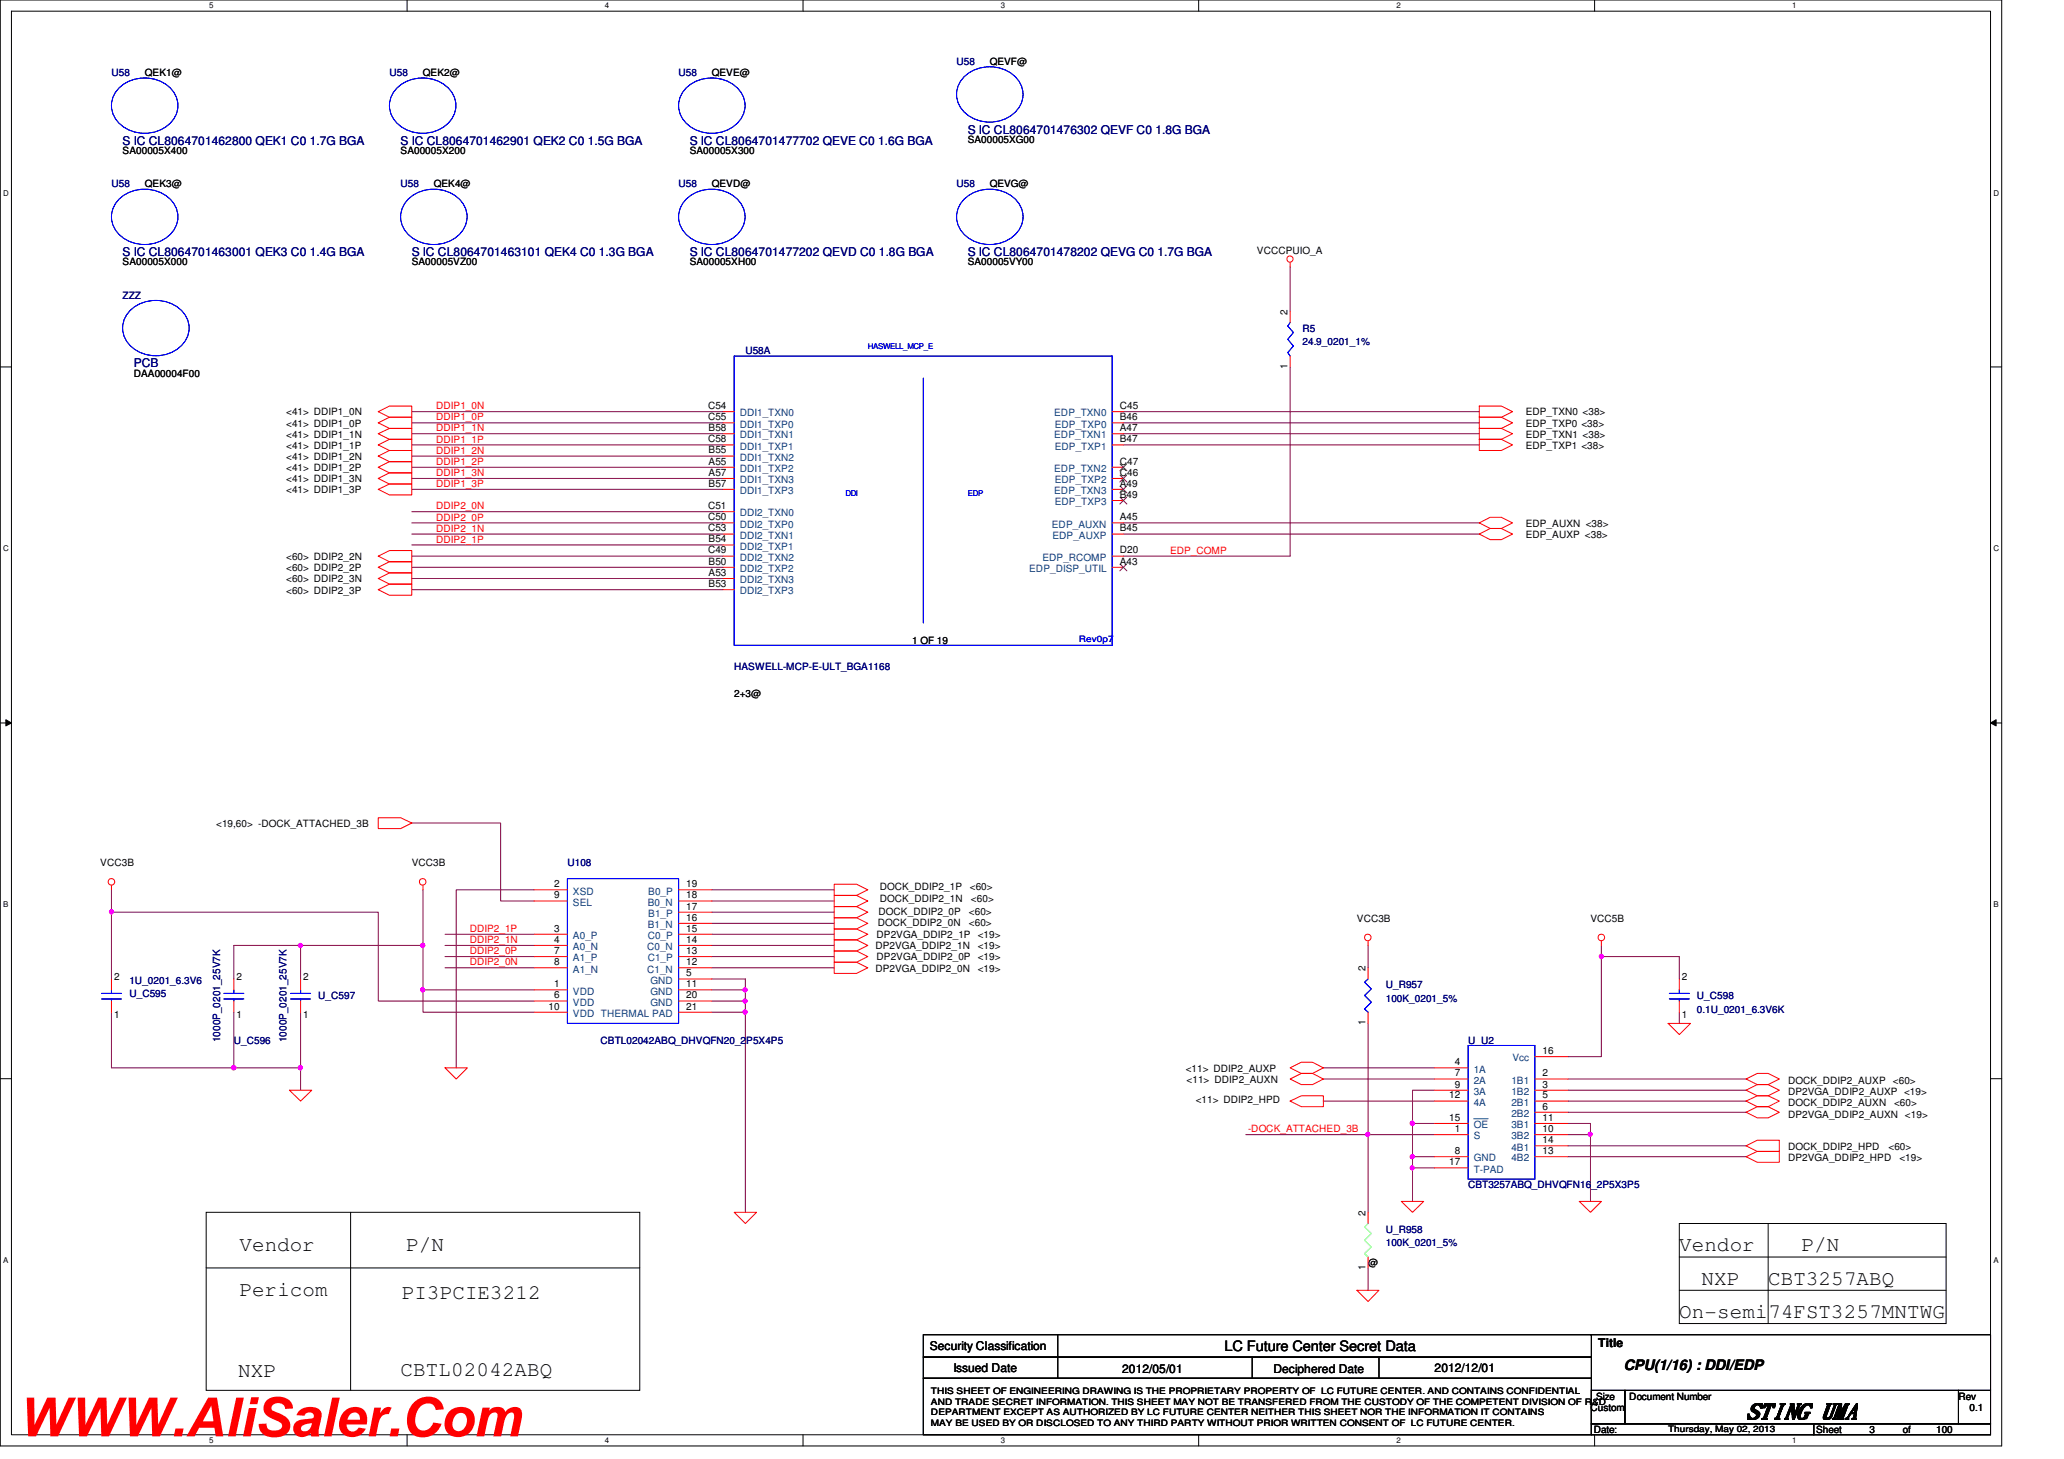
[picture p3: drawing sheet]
<svg xmlns="http://www.w3.org/2000/svg" width="297mm" height="210mm" viewBox="0 0 297 210" stroke-linecap="round" stroke-linejoin="round" font-family="sans-serif">
<path d="M0 0h288.1v208h-288.1zM1.6 1.6h284.9v204.8h-284.9z" fill="none" stroke="#000" stroke-width=".14"/>
<g fill="#fff">
<path d="M30.1 .2h.6v1.2h-.6z"/>
<path d="M30.1 206.6h.6v1.2h-.6z"/>
</g>
<path d="M58.6 0v1.6M58.6 206.4v1.6" fill="none" stroke="#000" stroke-width=".14"/>
<g fill="#fff">
<path d="M87 .2h.6v1.2h-.6z"/>
<path d="M87 206.6h.6v1.2h-.6z"/>
</g>
<path d="M115.6 0v1.6M115.6 206.4v1.6" fill="none" stroke="#000" stroke-width=".14"/>
<g fill="#fff">
<path d="M144 .2h.6v1.2h-.6z"/>
<path d="M144 206.6h.6v1.2h-.6z"/>
</g>
<path d="M172.5 0v1.6M172.5 206.4v1.6" fill="none" stroke="#000" stroke-width=".14"/>
<g fill="#fff">
<path d="M201 .2h.5v1.2h-.5z"/>
<path d="M201 206.6h.5v1.2h-.5z"/>
</g>
<path d="M229.5 0v1.6M229.5 206.4v1.6" fill="none" stroke="#000" stroke-width=".14"/>
<g fill="#fff">
<path d="M257.9 .2h.6v1.2h-.6z"/>
<path d="M257.9 206.6h.6v1.2h-.6z"/>
<path d="M.5 27.2h.7v1.2h-.7z"/>
<path d="M286.9 27.2h.8v1.2h-.8z"/>
<path d="M.5 78.4h.7v1.1h-.7z"/>
<path d="M286.9 78.4h.8v1.1h-.8z"/>
</g>
<path d="M0 52.8h1.6M286.5 52.8h1.6" fill="none" stroke="#000" stroke-width=".14"/>
<g fill="#fff">
<path d="M.5 129.6h.7v1.2h-.7z"/>
<path d="M286.9 129.6h.7v1.2h-.7z"/>
</g>
<path d="M0 104h1.6M.8 103.5l.8 .5-.8 .4zM286.5 104h1.6M286.5 104l.8-.5v.9z" fill="none" stroke="#000" stroke-width=".14"/>
<path d="M.8 103.5l.8 .5-.8 .4zM286.5 104l.8-.5v.9z" fill="#000"/>
<g fill="#fff">
<path d="M.5 180.8h.7v1.1h-.7z"/>
<path d="M286.9 180.8h.7v1.1h-.7z"/>
</g>
<path d="M0 155.2h1.6M286.5 155.2h1.6M29.7 174.4h62.4v25.6h-62.4zM50.5 174.4v25.6M241.7 176h38.4v14.4h-38.4zM254.5 176v14.4M29.7 182.4h62.4M241.7 180.8h38.4M241.7 185.6h38.4" fill="none" stroke="#000" stroke-width=".14"/>
<g fill="none" stroke="#800040" stroke-width=".14">
<path d="M185.7 38.4v6.4M59.3 59.2h44.8M161.7 59.2h51.2M185.7 52.8v27.2h-24M59.3 62.4h44.8M59.3 60.8h44.8M59.3 68.8h44.8M59.3 67.2h44.8M59.3 65.6h44.8M59.3 64h44.8M59.3 70.4h44.8M59.3 75.2h44.8"/>
<path d="M59.3 76.8h44.8M59.3 73.6h44.8M59.3 78.4h44.8M161.7 75.2h51.2M161.7 76.8h51.2M161.7 60.8h51.2M161.7 62.4h51.2M161.7 64h51.2M64 137.6h12.9M64 136h12.9M64 139.2h12.9M64 134.4h12.9"/>
<path d="M102.4 140.8h4.9M107.3 145.6v28.8"/>
</g>
<circle cx="107.2" cy="145.6" r=".31" fill="#f0f"/>
<circle cx="107.2" cy="145.6" r=".31" fill="none" stroke="#f0f" stroke-width=".14"/>
<path d="M16 131.2v9.6M33.7 136v4.8M60.9 136h-17.6v4.8" fill="none" stroke="#800040" stroke-width=".14"/>
<circle cx="60.8" cy="136" r=".3" fill="#f0f"/>
<circle cx="60.8" cy="136" r=".3" fill="none" stroke="#f0f" stroke-width=".14"/>
<circle cx="43.2" cy="136" r=".3" fill="#f0f"/>
<circle cx="43.2" cy="136" r=".3" fill="none" stroke="#f0f" stroke-width=".14"/>
<path d="M33.7 145.6v8h9.6v3.2" fill="none" stroke="#800040" stroke-width=".14"/>
<circle cx="43.2" cy="153.6" r=".31" fill="#f0f"/>
<circle cx="43.2" cy="153.6" r=".31" fill="none" stroke="#f0f" stroke-width=".14"/>
<circle cx="33.6" cy="153.6" r=".32" fill="#f0f"/>
<circle cx="33.6" cy="153.6" r=".32" fill="none" stroke="#f0f" stroke-width=".14"/>
<path d="M59.3 83.2h44.8M59.3 81.6h44.8M59.3 80h44.8M59.3 84.8h44.8M60.9 136v6.4M16 145.6v8" fill="none" stroke="#800040" stroke-width=".14"/>
<circle cx="60.8" cy="136" r=".3" fill="#f0f"/>
<circle cx="60.8" cy="136" r=".3" fill="none" stroke="#f0f" stroke-width=".14"/>
<path d="M76.9 142.4h-16v3.2h16" fill="none" stroke="#800040" stroke-width=".14"/>
<circle cx="60.8" cy="142.4" r=".3" fill="#f0f"/>
<circle cx="60.8" cy="142.4" r=".3" fill="none" stroke="#f0f" stroke-width=".14"/>
<path d="M60.9 128v8M230.5 137.6v14.4h-4.8M225.7 155.2h25.6M225.7 158.4h25.6M225.7 156.8h25.6M225.7 164.8h25.6M225.7 166.4h25.6M225.7 160h25.6" fill="none" stroke="#800040" stroke-width=".14"/>
<circle cx="230.4" cy="137.6" r=".31" fill="#f0f"/>
<circle cx="230.4" cy="137.6" r=".31" fill="none" stroke="#f0f" stroke-width=".14"/>
<path d="M230.5 136v1.6h11.2v3.2M190.5 153.6h16M190.5 155.2h16M190.5 158.4h16M196.9 147.2v16h9.6M241.7 145.6v1.6" fill="none" stroke="#800040" stroke-width=".14"/>
<circle cx="196.8" cy="163.2" r=".3" fill="#f0f"/>
<circle cx="196.8" cy="163.2" r=".3" fill="none" stroke="#f0f" stroke-width=".14"/>
<path d="M196.9 136v3.2M179.3 163.2h17.6v11.2M206.5 161.6h-3.2v4.8M196.9 182.4v3.2" fill="none" stroke="#800040" stroke-width=".14"/>
<circle cx="203.2" cy="166.4" r=".3" fill="#f0f"/>
<circle cx="203.2" cy="166.4" r=".3" fill="none" stroke="#f0f" stroke-width=".14"/>
<path d="M206.5 168h-3.2v4.8" fill="none" stroke="#800040" stroke-width=".14"/>
<circle cx="203.2" cy="168" r=".3" fill="#f0f"/>
<circle cx="203.2" cy="168" r=".3" fill="none" stroke="#f0f" stroke-width=".14"/>
<path d="M16 131.2h38.4v12.8h22.5M102.4 144h4.9M102.4 145.6h4.9M107.3 140.8v1.6h-4.9M206.5 166.4h-3.2v1.6" fill="none" stroke="#800040" stroke-width=".14"/>
<circle cx="16" cy="131.2" r=".3" fill="#f0f"/>
<circle cx="16" cy="131.2" r=".3" fill="none" stroke="#f0f" stroke-width=".14"/>
<path d="M16 128v3.2M102.4 139.2h17.7M102.4 137.6h17.7M102.4 136h17.7M102.4 134.4h17.7M102.4 132.8h17.7M102.4 131.2h17.7M102.4 129.6h17.7M102.4 128h17.7M107.3 144v1.6" fill="none" stroke="#800040" stroke-width=".14"/>
<circle cx="107.2" cy="144" r=".3" fill="#f0f"/>
<circle cx="107.2" cy="144" r=".3" fill="none" stroke="#f0f" stroke-width=".14"/>
<path d="M107.3 142.4v1.6" fill="none" stroke="#800040" stroke-width=".14"/>
<circle cx="107.2" cy="142.4" r=".3" fill="#f0f"/>
<circle cx="107.2" cy="142.4" r=".3" fill="none" stroke="#f0f" stroke-width=".14"/>
<path d="M59.3 118.4h12.7v11.2h4.9M33.7 136h9.6M76.9 128h-11.2v25.6M16 153.6h17.7M43.3 145.6v8M206.5 156.8h-3.2v4.8" fill="none" stroke="#800040" stroke-width=".14"/>
<circle cx="203.2" cy="161.6" r=".31" fill="#f0f"/>
<circle cx="203.2" cy="161.6" r=".31" fill="none" stroke="#f0f" stroke-width=".14"/>
<path d="M225.7 161.6h3.2v1.6" fill="none" stroke="#800040" stroke-width=".14"/>
<circle cx="228.9" cy="163.2" r=".3" fill="#f0f"/>
<circle cx="228.9" cy="163.2" r=".3" fill="none" stroke="#f0f" stroke-width=".14"/>
<path d="M225.7 163.2h3.2v9.6" fill="none" stroke="#800040" stroke-width=".14"/>
<g fill="none" stroke="#f00" stroke-width=".14">
<path d="M185.7 37.8v.6M54.4 59.2l1.6-.8h3.3v1.6h-3.3zM104.1 59.2h1.6M160.1 59.2h1.6M185.7 51.2v1.6M185.7 44.8v1.6M212.9 58.4h3.2l1.6 .8-1.6 .8h-3.2zM54.4 60.8l1.6-.8h3.3v1.6h-3.3zM54.4 64l1.6-.8h3.3v1.6h-3.3zM54.4 62.4l1.6-.8h3.3v1.6h-3.3zM54.4 65.6l1.6-.8h3.3v1.6h-3.3zM54.4 67.2l1.6-.8h3.3v1.6h-3.3z"/>
<path d="M54.4 70.4l1.6-.8h3.3v1.6h-3.3zM54.4 68.8l1.6-.8h3.3v1.6h-3.3zM104.1 76.8h1.6M104.1 73.6h1.6M104.1 75.2h1.6M104.1 78.4h1.6M104.1 70.4h1.6M104.1 68.8h1.6M104.1 67.2h1.6M104.1 65.6h1.6M104.1 64h1.6M104.1 62.4h1.6"/>
<path d="M104.1 60.8h1.6M160.1 75.2h1.6M160.1 76.8h1.6M160.1 72h1.6M160.1 70.4h1.6M160.1 68.8h1.6M160.1 67.2h1.6M160.1 64h1.6M160.1 62.4h1.6M160.1 60.8h1.6M212.9 63.2h3.2l1.6 .8-1.6 .8h-3.2zM212.9 61.6h3.2l1.6 .8-1.6 .8h-3.2z"/>
<path d="M212.9 60h3.2l1.6 .8-1.6 .8h-3.2zM212.9 76.8l1.6-.8h1.6l1.6 .8-1.6 .8h-1.6zM212.9 75.2l1.6-.8h1.6l1.6 .8-1.6 .8h-1.6zM54.4 80l1.6-.8h3.3v1.6h-3.3zM54.4 81.6l1.6-.8h3.3v1.6h-3.3zM54.4 84.8l1.6-.8h3.3v1.6h-3.3zM54.4 83.2l1.6-.8h3.3v1.6h-3.3zM104.1 84.8h1.6M104.1 83.2h1.6M104.1 81.6h1.6M104.1 80h1.6M160.1 81.6h1.6"/>
<path d="M160.1 80h1.6M54.4 117.6h3.3l1.6 .8-1.6 .8h-3.3zM16 127.4v.6M60.9 127.4v.6M76.9 128h4.8M76.9 134.4h4.8M76.9 136h4.8M76.9 137.6h4.8M76.9 139.2h4.8M76.9 129.6h4.8M97.7 139.2h4.7M97.7 137.6h4.7"/>
<path d="M97.7 136h4.7M97.7 134.4h4.7M97.7 132.8h4.7M97.7 131.2h4.7M97.7 129.6h4.7M97.7 128h4.7M120.1 138.4h3.2l1.6 .8-1.6 .8h-3.2zM120.1 136.8h3.2l1.6 .8-1.6 .8h-3.2zM120.1 133.6h3.2l1.6 .8-1.6 .8h-3.2zM120.1 135.2h3.2l1.6 .8-1.6 .8h-3.2zM120.1 132h3.2l1.6 .8-1.6 .8h-3.2zM120.1 130.4h3.2l1.6 .8-1.6 .8h-3.2z"/>
<path d="M120.1 127.2h3.2l1.6 .8-1.6 .8h-3.2zM120.1 128.8h3.2l1.6 .8-1.6 .8h-3.2zM196.9 135.4v.6M196.9 139.2v1.6M230.5 135.4v.6M16 144v1.6M16 140.8v1.6M33.7 144v1.6M33.7 140.8v1.6M41.7 156.8h3.2l-1.6 1.6zM43.3 144v1.6M43.3 140.8v1.6"/>
<path d="M64 153.6h3.3l-1.6 1.6zM76.9 142.4h4.8M76.9 144h4.8M76.9 145.6h4.8M97.7 140.8h4.7M97.7 142.4h4.7M97.7 144h4.7M97.7 145.6h4.7M185.7 155.2l1.6-.8h1.6l1.6 .8-1.6 .8h-1.6zM185.7 153.6l1.6-.8h1.6l1.6 .8-1.6 .8h-1.6zM185.7 158.4l1.6-.8h3.2v1.6h-3.2zM196.9 145.6v1.6"/>
<path d="M206.5 153.6h4.8M206.5 155.2h4.8M206.5 156.8h4.8M206.5 158.4h4.8M220.9 155.2h4.8M220.9 156.8h4.8M220.9 158.4h4.8M220.9 152h4.8M240.1 147.2h3.2l-1.6 1.6zM241.7 144v1.6M241.7 140.8v1.6M251.3 155.2l1.6-.8h1.6l1.6 .8-1.6 .8h-1.6z"/>
<path d="M251.3 158.4l1.6-.8h1.6l1.6 .8-1.6 .8h-1.6zM251.3 156.8l1.6-.8h1.6l1.6 .8-1.6 .8h-1.6zM105.7 174.4h3.2l-1.6 1.6zM196.9 174.4v1.6M201.7 172.8h3.2l-1.6 1.6zM206.5 163.2h4.8M206.5 166.4h4.8M206.5 161.6h4.8M206.5 168h4.8M220.9 160h4.8M220.9 163.2h4.8M220.9 161.6h4.8"/>
<path d="M220.9 166.4h4.8M220.9 164.8h4.8M227.3 172.8h3.2l-1.6 1.6zM251.3 166.4l1.6-.7h3.2v1.5h-3.2zM251.3 164.8l1.6-.8h3.2v1.7h-3.2zM251.3 160l1.6-.8h1.6l1.6 .8-1.6 .8h-1.6zM195.3 185.6h3.2l-1.6 1.6zM196.9 180.8v1.6"/>
<circle cx="185.6" cy="37.3" r=".45"/>
<circle cx="16" cy="126.9" r=".47"/>
<circle cx="60.8" cy="126.9" r=".47"/>
<circle cx="196.8" cy="134.9" r=".47"/>
<circle cx="230.5" cy="134.9" r=".47"/>
</g>
<path d="M132.9 192h96.1v3.2h-96.1zM132.9 195.2h96.1v3.1h-96.1zM132.9 198.3h96.1v8.1h-96.1zM152.2 192v6.3M180.2 195.2v3.1M198.5 195.2v3.1M228.9 192h57.6v8M229 200h4.8v4.9h-4.8zM229 204.9h32v1.5h-32zM233.8 200h48.1v4.9h-48.1zM261 204.9h25.5v1.5h-25.5zM281.9 200h4.6v4.9h-4.6z" fill="none" stroke="#000" stroke-width=".14"/>
<g fill="none" stroke="#00f" stroke-width=".14">
<path d="M17.2 12.6a5.4 5.4 0 0 1 7.8 .6 3.5 3.5 0 0 1-1.1 5 5.2 5.2 0 0 1-7.6-1.6 3.5 3.5 0 0 1 .9-4zM57.2 12.6a5.4 5.4 0 0 1 7.8 .6 3.5 3.5 0 0 1-1.1 5 5.2 5.2 0 0 1-7.6-1.6 3.5 3.5 0 0 1 .9-4zM98.8 12.6a5.4 5.4 0 0 1 7.8 .6 3.5 3.5 0 0 1-1.1 5 5.2 5.2 0 0 1-7.5-1.6 3.5 3.5 0 0 1 .8-4zM138.8 11a5.4 5.4 0 0 1 7.8 .6 3.5 3.5 0 0 1-1.1 5 5.2 5.2 0 0 1-7.5-1.6 3.5 3.5 0 0 1 .8-4zM17.2 28.6a5.4 5.4 0 0 1 7.8 .6 3.5 3.5 0 0 1-1.1 5 5.2 5.2 0 0 1-7.6-1.6 3.5 3.5 0 0 1 .9-4zM58.8 28.6a5.4 5.4 0 0 1 7.8 .6 3.5 3.5 0 0 1-1.1 5 5.2 5.2 0 0 1-7.5-1.6 3.5 3.5 0 0 1 .8-4zM98.8 28.6a5.4 5.4 0 0 1 7.8 .6 3.5 3.5 0 0 1-1.1 5 5.2 5.2 0 0 1-7.5-1.6 3.5 3.5 0 0 1 .8-4zM138.8 28.6a5.4 5.4 0 0 1 7.8 .6 3.5 3.5 0 0 1-1.1 5 5.2 5.2 0 0 1-7.5-1.6 3.5 3.5 0 0 1 .8-4zM18.8 44.6a5.4 5.4 0 0 1 7.8 .6 3.5 3.5 0 0 1-1.1 5 5.2 5.2 0 0 1-7.6-1.6 3.5 3.5 0 0 1 .9-4zM105.7 51.2h54.4v41.6h-54.4zM132.9 54.4v35.2M185.7 46.4l-.4 .5 .8 .9-.8 1 .8 1-.8 .9 .4 .5"/>
<path d="M81.7 126.4h16v20.8h-16zM14.6 142.9h2.9M14.6 143.7h2.9M16 143.7v.3M16 142.4v.5M32.2 142.9h2.9M32.2 143.7h2.9M33.7 143.7v.3M33.7 142.4v.5M41.8 142.9h2.9M41.8 143.7h2.9M43.3 143.7v.3"/>
<path d="M43.3 142.4v.5M196.9 140.8l-.5 .5 1 1-1 .9 1 1-1 1 .5 .4M211.3 150.4h9.6v19.2h-9.6zM240.2 142.9h2.9M240.2 143.7h2.9M241.7 143.7v.3M241.7 142.4v.5"/>
</g>
<path d="M161.2 71.5l1 1M161.2 69.9l1 1M161.2 68.4l1 .9M161.2 66.8l1 .9M162.1 71.5l-.9 1M162.1 69.9l-.9 1M162.1 68.4l-.9 .9M162.1 66.8l-.9 .9M161.2 81.2l1 .9M162.1 81.2l-.9 .9" fill="none" stroke="#804000" stroke-width=".14"/>
<path d="M196.9 176l-.5 .5 1 1-1 .9 1 1-1 .9 .5 .5" fill="none" stroke="#80ff80" stroke-width=".14"/>
<path d="M212.1 161h2.1" fill="none" stroke="#004080" stroke-width=".14"/>
<circle cx="107.2" cy="145.6" r=".31" fill="#f0f"/>
<circle cx="107.2" cy="145.6" r=".31" fill="none" stroke="#f0f" stroke-width=".14"/>
<circle cx="60.8" cy="136" r=".3" fill="#f0f"/>
<circle cx="60.8" cy="136" r=".3" fill="none" stroke="#f0f" stroke-width=".14"/>
<circle cx="43.2" cy="136" r=".3" fill="#f0f"/>
<circle cx="43.2" cy="136" r=".3" fill="none" stroke="#f0f" stroke-width=".14"/>
<circle cx="43.2" cy="153.6" r=".31" fill="#f0f"/>
<circle cx="43.2" cy="153.6" r=".31" fill="none" stroke="#f0f" stroke-width=".14"/>
<circle cx="33.6" cy="153.6" r=".32" fill="#f0f"/>
<circle cx="33.6" cy="153.6" r=".32" fill="none" stroke="#f0f" stroke-width=".14"/>
<circle cx="60.8" cy="136" r=".3" fill="#f0f"/>
<circle cx="60.8" cy="136" r=".3" fill="none" stroke="#f0f" stroke-width=".14"/>
<circle cx="60.8" cy="142.4" r=".3" fill="#f0f"/>
<circle cx="60.8" cy="142.4" r=".3" fill="none" stroke="#f0f" stroke-width=".14"/>
<circle cx="230.4" cy="137.6" r=".31" fill="#f0f"/>
<circle cx="230.4" cy="137.6" r=".31" fill="none" stroke="#f0f" stroke-width=".14"/>
<circle cx="196.8" cy="163.2" r=".3" fill="#f0f"/>
<circle cx="196.8" cy="163.2" r=".3" fill="none" stroke="#f0f" stroke-width=".14"/>
<circle cx="203.2" cy="166.4" r=".3" fill="#f0f"/>
<circle cx="203.2" cy="166.4" r=".3" fill="none" stroke="#f0f" stroke-width=".14"/>
<circle cx="203.2" cy="168" r=".3" fill="#f0f"/>
<circle cx="203.2" cy="168" r=".3" fill="none" stroke="#f0f" stroke-width=".14"/>
<circle cx="16" cy="131.2" r=".3" fill="#f0f"/>
<circle cx="16" cy="131.2" r=".3" fill="none" stroke="#f0f" stroke-width=".14"/>
<circle cx="107.2" cy="144" r=".3" fill="#f0f"/>
<circle cx="107.2" cy="144" r=".3" fill="none" stroke="#f0f" stroke-width=".14"/>
<circle cx="107.2" cy="142.4" r=".3" fill="#f0f"/>
<circle cx="107.2" cy="142.4" r=".3" fill="none" stroke="#f0f" stroke-width=".14"/>
<circle cx="203.2" cy="161.6" r=".31" fill="#f0f"/>
<circle cx="203.2" cy="161.6" r=".31" fill="none" stroke="#f0f" stroke-width=".14"/>
<circle cx="228.9" cy="163.2" r=".3" fill="#f0f"/>
<circle cx="228.9" cy="163.2" r=".3" fill="none" stroke="#f0f" stroke-width=".14"/>
<text font-size="7.8" fill="#f00" x="2.5" y="206.6">WWW.AliSaler.Com</text>
<g font-size="3">
<text x="34.5" y="180">Vendor</text>
<text x="58.5" y="180">P/N</text>
<text x="241.7" y="180">Vendor</text>
<text x="244.9" y="184.8">NXP</text>
<text x="254.5" y="184.8">CBT3257ABQ</text>
<text x="259.3" y="180">P/N</text>
<text x="34.5" y="186.4">Pericom</text>
<text x="57.8" y="186.9">PI3PCIE3212</text>
<text x="241.7" y="189.7">On-semi74FST3257MNTWG</text>
<text x="57.7" y="198">CBTL02042ABQ</text>
<text x="34.3" y="198.1">NXP</text>
<text x="251.4" y="204">STING UMA</text>
</g>
<g font-size="2.1">
<text x="176.2" y="194.4">LC Future Center Secret Data</text>
<text x="233.7" y="197.1">CPU(1/16) : DDI/EDP</text>
</g>
<g font-size="1.7" fill="#000080">
<text x="17.6" y="20.8">S IC CL8064701462800 QEK1 C0 1.7G BGA</text>
<text x="57.7" y="20.8">S IC CL8064701462901 QEK2 C0 1.5G BGA</text>
<text x="99.3" y="20.8">S IC CL8064701477702 QEVE C0 1.6G BGA</text>
<text x="139.3" y="19.2">S IC CL8064701476302 QEVF C0 1.8G BGA</text>
<text x="17.6" y="36.8">S IC CL8064701463001 QEK3 C0 1.4G BGA</text>
<text x="59.3" y="36.8">S IC CL8064701463101 QEK4 C0 1.3G BGA</text>
<text x="99.3" y="36.8">S IC CL8064701477202 QEVD C0 1.8G BGA</text>
<text x="139.3" y="36.8">S IC CL8064701478202 QEVG C0 1.7G BGA</text>
<text x="19.3" y="52.8">PCB</text>
</g>
<g font-size="1.7">
<text x="133.8" y="194.3">Security Classification</text>
<text x="137.2" y="197.3">Issued Date</text>
<text x="161.5" y="197.5">2012/05/01</text>
<text x="183.3" y="197.5">Deciphered Date</text>
<text x="206.5" y="197.3">2012/12/01</text>
<text x="230" y="193.8">Title</text>
</g>
<g font-size="1.4" fill="#000080">
<text x="16" y="11">U58</text>
<text x="56" y="11">U58</text>
<text x="97.7" y="11">U58</text>
<text x="137.7" y="9.4">U58</text>
<text x="16" y="27">U58</text>
<text x="57.7" y="27">U58</text>
<text x="97.7" y="27">U58</text>
<text x="137.7" y="27">U58</text>
<text x="17.6" y="43">ZZZ</text>
<text x="187.4" y="47.8">R5</text>
<text x="107.3" y="51">U58A</text>
<text x="187.4" y="49.7">24.9_0201_1%</text>
<text x="105.7" y="96.4">HASWELL-MCP-E-ULT_BGA1168</text>
<text x="81.7" y="124.6">U108</text>
<text x="18.6" y="143.5">U_C595</text>
<text x="18.6" y="141.5">1U_0201_6.3V6</text>
<text x="45.8" y="143.8">U_C597</text>
<text x="199.4" y="142.2">U_R957</text>
<text x="244.2" y="143.8">U_C598</text>
<text x="31.7" y="149.9" transform="rotate(-90 31.7 149.9)">1000P_0201_25V7K</text>
<text x="41.2" y="149.9" transform="rotate(-90 41.2 149.9)">1000P_0201_25V7K</text>
<text x="199.4" y="144.1">100K_0201_5%</text>
<text x="244.2" y="145.7">0.1U_0201_6.3V6K</text>
<text x="33.7" y="150.2">U_C596</text>
<text x="86.4" y="150.2">CBTL02042ABQ_DHVQFN20_2P5X4P5</text>
<text x="211.3" y="150.2">U_U2</text>
<text x="211.3" y="171">CBT3257ABQ_DHVQFN16_2P5X3P5</text>
<text x="199.4" y="177.4">U_R958</text>
<text x="199.4" y="179.3">100K_0201_5%</text>
</g>
<g font-size="1.4">
<text x="20.9" y="11">QEK1@</text>
<text x="60.9" y="11">QEK2@</text>
<text x="102.4" y="11">QEVE@</text>
<text x="142.4" y="9.4">QEVF@</text>
<text x="17.6" y="22.2">SA00005X400</text>
<text x="57.7" y="22.2">SA00005X200</text>
<text x="99.3" y="22.2">SA00005X300</text>
<text x="139.3" y="20.6">SA00005XG00</text>
<text x="20.9" y="27">QEK3@</text>
<text x="62.4" y="27">QEK4@</text>
<text x="102.4" y="27">QEVD@</text>
<text x="142.4" y="27">QEVG@</text>
<text x="17.6" y="38.2">SA00005X000</text>
<text x="59.3" y="38.2">SA00005VZ00</text>
<text x="99.3" y="38.2">SA00005XH00</text>
<text x="139.3" y="38.2">SA00005VY00</text>
<text x="180.9" y="36.6">VCCCPUIO_A</text>
<text x="185.3" y="45.3" transform="rotate(-90 185.3 45.3)">2</text>
<text x="185.3" y="53.1" transform="rotate(-90 185.3 53.1)">1</text>
<text x="19.3" y="54.2">DAA00004F00</text>
<text x="41.2" y="59.8">&lt;41&gt; DDIP1_0N</text>
<text x="101.9" y="58.8">C54</text>
<text x="161.2" y="58.8">C45</text>
<text x="219.6" y="59.8">EDP_TXN0 &lt;38&gt;</text>
<text x="41.2" y="61.4">&lt;41&gt; DDIP1_0P</text>
<text x="41.2" y="64.6">&lt;41&gt; DDIP1_1P</text>
<text x="41.2" y="63">&lt;41&gt; DDIP1_1N</text>
<text x="101.9" y="63.6">C58</text>
<text x="101.9" y="60.5">C55</text>
<text x="102" y="65.2">B55</text>
<text x="102" y="62">B58</text>
<text x="161.2" y="62">A47</text>
<text x="161.2" y="63.6">B47</text>
<text x="161.2" y="60.5">B46</text>
<text x="219.6" y="64.6">EDP_TXP1 &lt;38&gt;</text>
<text x="219.6" y="63">EDP_TXN1 &lt;38&gt;</text>
<text x="219.6" y="61.4">EDP_TXP0 &lt;38&gt;</text>
<text x="41.2" y="66.2">&lt;41&gt; DDIP1_2N</text>
<text x="41.2" y="67.8">&lt;41&gt; DDIP1_2P</text>
<text x="41.2" y="71">&lt;41&gt; DDIP1_3P</text>
<text x="41.2" y="69.4">&lt;41&gt; DDIP1_3N</text>
<text x="102" y="70">B57</text>
<text x="102" y="68.5">A57</text>
<text x="102" y="66.8">A55</text>
<text x="161.2" y="70">A49</text>
<text x="161.2" y="66.8">C47</text>
<text x="161.2" y="71.6">B49</text>
<text x="161.2" y="68.5">C46</text>
<text x="101.9" y="76.5">C53</text>
<text x="101.9" y="73.2">C51</text>
<text x="101.9" y="74.8">C50</text>
<text x="161.2" y="74.8">A45</text>
<text x="161.2" y="76.5">B45</text>
<text x="219.6" y="77.4">EDP_AUXP &lt;38&gt;</text>
<text x="219.6" y="75.8">EDP_AUXN &lt;38&gt;</text>
<text x="41.2" y="80.6">&lt;60&gt; DDIP2_2N</text>
<text x="41.2" y="82.2">&lt;60&gt; DDIP2_2P</text>
<text x="41.2" y="83.8">&lt;60&gt; DDIP2_3N</text>
<text x="101.9" y="79.6">C49</text>
<text x="102" y="82.8">A53</text>
<text x="102" y="81.2">B50</text>
<text x="102" y="78">B54</text>
<text x="161.2" y="81.2">A43</text>
<text x="161.2" y="79.6">D20</text>
<text x="41.2" y="85.4">&lt;60&gt; DDIP2_3P</text>
<text x="102" y="84.5">B53</text>
<text x="131.3" y="92.6">1 OF 19</text>
<text x="105.7" y="100.2">2+3@</text>
<text x="31.1" y="119">&lt;19,60&gt; -DOCK_ATTACHED_3B</text>
<text x="14.4" y="124.6">VCC3B</text>
<text x="59.3" y="124.6">VCC3B</text>
<text x="79.8" y="127.6">2</text>
<text x="79.8" y="129.2">9</text>
<text x="98.8" y="129.2">18</text>
<text x="98.8" y="130.9">17</text>
<text x="98.8" y="127.6">19</text>
<text x="126.4" y="131.6">DOCK_DDIP2_0P</text>
<text x="126.6" y="128.1">DOCK_DDIP2_1P</text>
<text x="126.6" y="129.7">DOCK_DDIP2_1N</text>
<text x="139.4" y="131.6">&lt;60&gt;</text>
<text x="139.6" y="128.1">&lt;60&gt;</text>
<text x="139.7" y="129.7">&lt;60&gt;</text>
<text x="79.8" y="134">3</text>
<text x="79.8" y="135.6">4</text>
<text x="79.8" y="137.2">7</text>
<text x="98.8" y="135.6">14</text>
<text x="98.8" y="137.2">13</text>
<text x="98.8" y="134">15</text>
<text x="98.8" y="132.5">16</text>
<text x="126" y="136.6">DP2VGA_DDIP2_1N</text>
<text x="126.1" y="135">DP2VGA_DDIP2_1P</text>
<text x="126.3" y="133.2">DOCK_DDIP2_0N</text>
<text x="139.4" y="133.2">&lt;60&gt;</text>
<text x="140.7" y="135">&lt;19&gt;</text>
<text x="140.7" y="136.6">&lt;19&gt;</text>
<text x="195.3" y="132.6">VCC3B</text>
<text x="228.9" y="132.6">VCC5B</text>
<text x="16.4" y="141">2</text>
<text x="34" y="141">2</text>
<text x="43.6" y="141">2</text>
<text x="79.8" y="142">1</text>
<text x="79.8" y="143.6">6</text>
<text x="79.8" y="138.9">8</text>
<text x="98.8" y="138.9">12</text>
<text x="98.8" y="140.5">5</text>
<text x="98.8" y="142">11</text>
<text x="98.8" y="143.6">20</text>
<text x="126" y="139.8">DP2VGA_DDIP2_0N</text>
<text x="126.1" y="138.2">DP2VGA_DDIP2_0P</text>
<text x="140.7" y="138.2">&lt;19&gt;</text>
<text x="140.7" y="139.8">&lt;19&gt;</text>
<text x="196.5" y="139.7" transform="rotate(-90 196.5 139.7)">2</text>
<text x="242.1" y="141">2</text>
<text x="16.4" y="146.5">1</text>
<text x="34" y="146.5">1</text>
<text x="43.6" y="146.5">1</text>
<text x="78.9" y="145.2">10</text>
<text x="98.8" y="145.2">21</text>
<text x="196.5" y="147.5" transform="rotate(-90 196.5 147.5)">1</text>
<text x="242.1" y="146.5">1</text>
<text x="170.6" y="154.2">&lt;11&gt; DDIP2_AUXP</text>
<text x="170.8" y="155.8">&lt;11&gt; DDIP2_AUXN</text>
<text x="209.4" y="153.2">4</text>
<text x="209.4" y="154.9">7</text>
<text x="222" y="154.9">2</text>
<text x="222" y="151.6">16</text>
<text x="257.3" y="156">DOCK_DDIP2_AUXP</text>
<text x="272.4" y="156">&lt;60&gt;</text>
<text x="172.1" y="158.7">&lt;11&gt; DDIP2_HPD</text>
<text x="208.6" y="158">12</text>
<text x="208.6" y="161.2">15</text>
<text x="209.4" y="156.5">9</text>
<text x="222" y="156.5">3</text>
<text x="222" y="158">5</text>
<text x="222" y="159.6">6</text>
<text x="222" y="161.2">11</text>
<text x="257.3" y="159.1">DOCK_DDIP2_AUXN</text>
<text x="257.3" y="160.9">DP2VGA_DDIP2_AUXN &lt;19&gt;</text>
<text x="257.3" y="157.5">DP2VGA_DDIP2_AUXP &lt;19&gt;</text>
<text x="272.6" y="159.1">&lt;60&gt;</text>
<text x="208.6" y="167.6">17</text>
<text x="209.4" y="162.9">1</text>
<text x="209.4" y="166">8</text>
<text x="222" y="162.9">10</text>
<text x="222" y="166">13</text>
<text x="222" y="164.5">14</text>
<text x="257.3" y="167">DP2VGA_DDIP2_HPD</text>
<text x="257.3" y="165.4">DOCK_DDIP2_HPD</text>
<text x="271.8" y="165.4">&lt;60&gt;</text>
<text x="273.3" y="167">&lt;19&gt;</text>
<text x="196.5" y="174.9" transform="rotate(-90 196.5 174.9)">2</text>
<text x="196.5" y="182.8" transform="rotate(-90 196.5 182.8)">1</text>
<text x="196.9" y="182.2">@</text>
<text x="228.9" y="203">Custom</text>
<text x="229.7" y="201.4">Size</text>
<text x="234.5" y="201.4">Document Number</text>
<text x="281.9" y="201.4">Rev</text>
<text x="283.5" y="203">0.1</text>
<text x="229.4" y="206.2">Date:</text>
<text x="261.4" y="206.2">Sheet</text>
<text x="269" y="206.2">3</text>
<text x="273.9" y="206.2">of</text>
<text x="278.6" y="206.2">100</text>
</g>
<g font-size="1.4" fill="#f00">
<text x="62.8" y="58.9">DDIP1_0N</text>
<text x="62.8" y="62.1">DDIP1_1N</text>
<text x="62.8" y="60.5">DDIP1_0P</text>
<text x="62.8" y="65.3">DDIP1_2N</text>
<text x="62.8" y="63.7">DDIP1_1P</text>
<text x="62.8" y="68.5">DDIP1_3N</text>
<text x="62.8" y="66.9">DDIP1_2P</text>
<text x="62.8" y="70.1">DDIP1_3P</text>
<text x="62.8" y="74.9">DDIP2_0P</text>
<text x="62.8" y="76.5">DDIP2_1N</text>
<text x="62.8" y="73.3">DDIP2_0N</text>
<text x="62.8" y="78.1">DDIP2_1P</text>
<text x="168.4" y="79.7">EDP_COMP</text>
<text x="67.6" y="137.3">DDIP2_0P</text>
<text x="67.6" y="135.7">DDIP2_1N</text>
<text x="67.6" y="134.1">DDIP2_1P</text>
<text x="67.6" y="138.9">DDIP2_0N</text>
<text x="179.6" y="162.9">-DOCK_ATTACHED_3B</text>
</g>
<g font-size="1.4" fill="#004080">
<text x="106.5" y="59.9">DDI1_TXN0</text>
<text x="151.7" y="59.9">EDP_TXN0</text>
<text x="106.5" y="64.7">DDI1_TXP1</text>
<text x="106.5" y="63.1">DDI1_TXN1</text>
<text x="106.5" y="61.5">DDI1_TXP0</text>
<text x="151.7" y="63.1">EDP_TXN1</text>
<text x="151.8" y="64.7">EDP_TXP1</text>
<text x="151.8" y="61.5">EDP_TXP0</text>
<text x="106.5" y="71.1">DDI1_TXP3</text>
<text x="106.5" y="69.5">DDI1_TXN3</text>
<text x="106.5" y="67.9">DDI1_TXP2</text>
<text x="106.5" y="66.3">DDI1_TXN2</text>
<text x="151.7" y="71.1">EDP_TXN3</text>
<text x="151.7" y="67.9">EDP_TXN2</text>
<text x="151.8" y="69.5">EDP_TXP2</text>
<text x="106.5" y="77.5">DDI2_TXN1</text>
<text x="106.5" y="74.3">DDI2_TXN0</text>
<text x="106.5" y="75.9">DDI2_TXP0</text>
<text x="151.4" y="75.9">EDP_AUXN</text>
<text x="151.5" y="77.5">EDP_AUXP</text>
<text x="151.8" y="72.7">EDP_TXP3</text>
<text x="106.5" y="83.9">DDI2_TXN3</text>
<text x="106.5" y="82.3">DDI2_TXP2</text>
<text x="106.5" y="80.7">DDI2_TXN2</text>
<text x="106.5" y="79.1">DDI2_TXP1</text>
<text x="148.1" y="82.3">EDP_DISP_UTIL</text>
<text x="150" y="80.7">EDP_RCOMP</text>
<text x="106.5" y="85.5">DDI2_TXP3</text>
<text x="82.5" y="128.7">XSD</text>
<text x="82.5" y="130.3">SEL</text>
<text x="93.2" y="130.3">B0_N</text>
<text x="93.3" y="131.9">B1_P</text>
<text x="93.3" y="128.7">B0_P</text>
<text x="82.5" y="135.1">A0_P</text>
<text x="82.5" y="136.7">A0_N</text>
<text x="93.1" y="136.7">C0_N</text>
<text x="93.2" y="135.1">C0_P</text>
<text x="93.2" y="133.5">B1_N</text>
<text x="82.5" y="143.1">VDD</text>
<text x="82.5" y="138.3">A1_P</text>
<text x="82.5" y="139.9">A1_N</text>
<text x="93.1" y="139.9">C1_N</text>
<text x="93.2" y="138.3">C1_P</text>
<text x="93.6" y="141.5">GND</text>
<text x="93.6" y="143.1">GND</text>
<text x="82.5" y="144.7">VDD</text>
<text x="82.5" y="146.3">VDD THERMAL PAD</text>
<text x="93.6" y="144.7">GND</text>
<text x="212.1" y="154.3">1A</text>
<text x="212.1" y="155.9">2A</text>
<text x="217.5" y="155.9">1B1</text>
<text x="217.7" y="152.7">Vcc</text>
<text x="212.1" y="157.5">3A</text>
<text x="212.1" y="159.1">4A</text>
<text x="217.5" y="157.5">1B2</text>
<text x="217.5" y="159.1">2B1</text>
<text x="217.5" y="160.7">2B2</text>
<text x="212.1" y="163.9">S</text>
<text x="212.1" y="167.1">GND</text>
<text x="212.1" y="162.3">OE</text>
<text x="217.5" y="163.9">3B2</text>
<text x="217.5" y="162.3">3B1</text>
<text x="217.5" y="167.1">4B2</text>
<text x="217.5" y="165.5">4B1</text>
<text x="212.1" y="168.7">T-PAD</text>
</g>
<text font-size="1.3" fill="#00f" x="155.3" y="92.4">Rev0p7</text>
<g font-size="1.3">
<text x="134" y="200.6">THIS SHEET OF ENGINEERING DRAWING IS THE PROPRIETARY PROPERTY OF LC FUTURE CENTER. AND CONTAINS CONFIDENTIAL</text>
<text x="134" y="202.1">AND TRADE SECRET INFORMATION. THIS SHEET MAY NOT BE TRANSFERED FROM THE CUSTODY OF THE COMPETENT DIVISION OF R&amp;D</text>
<text x="134" y="203.6">DEPARTMENT EXCEPT AS AUTHORIZED BY LC FUTURE CENTER NEITHER THIS SHEET NOR THE INFORMATION IT CONTAINS</text>
<text x="134" y="205.1">MAY BE USED BY OR DISCLOSED TO ANY THIRD PARTY WITHOUT PRIOR WRITTEN CONSENT OF LC FUTURE CENTER.</text>
<text x="240.1" y="206">Thursday, May 02, 2013</text>
</g>
<g font-size="1.1">
<text x="30.1" y="1.1">5</text>
<text x="87" y="1.1">4</text>
<text x="144" y="1.1">3</text>
<text x="201" y="1.1">2</text>
<text x="257.9" y="1.1">1</text>
<text x=".5" y="28.2">D</text>
<text x="286.9" y="28.2">D</text>
<text x=".5" y="79.3">C</text>
<text x="286.9" y="79.3">C</text>
<text x=".5" y="130.6">B</text>
<text x="286.9" y="130.6">B</text>
<text x=".5" y="181.7">A</text>
<text x="286.9" y="181.7">A</text>
<text x="30.1" y="207.6">5</text>
<text x="87" y="207.6">4</text>
<text x="144" y="207.6">3</text>
<text x="201" y="207.6">2</text>
<text x="257.9" y="207.6">1</text>
</g>
<g font-size="1.1" fill="#00f">
<text x="124.9" y="50.2">HASWELL_MCP_E</text>
<text x="121.7" y="71.4">DDI</text>
<text x="139.3" y="71.4">EDP</text>
</g>
</svg>
